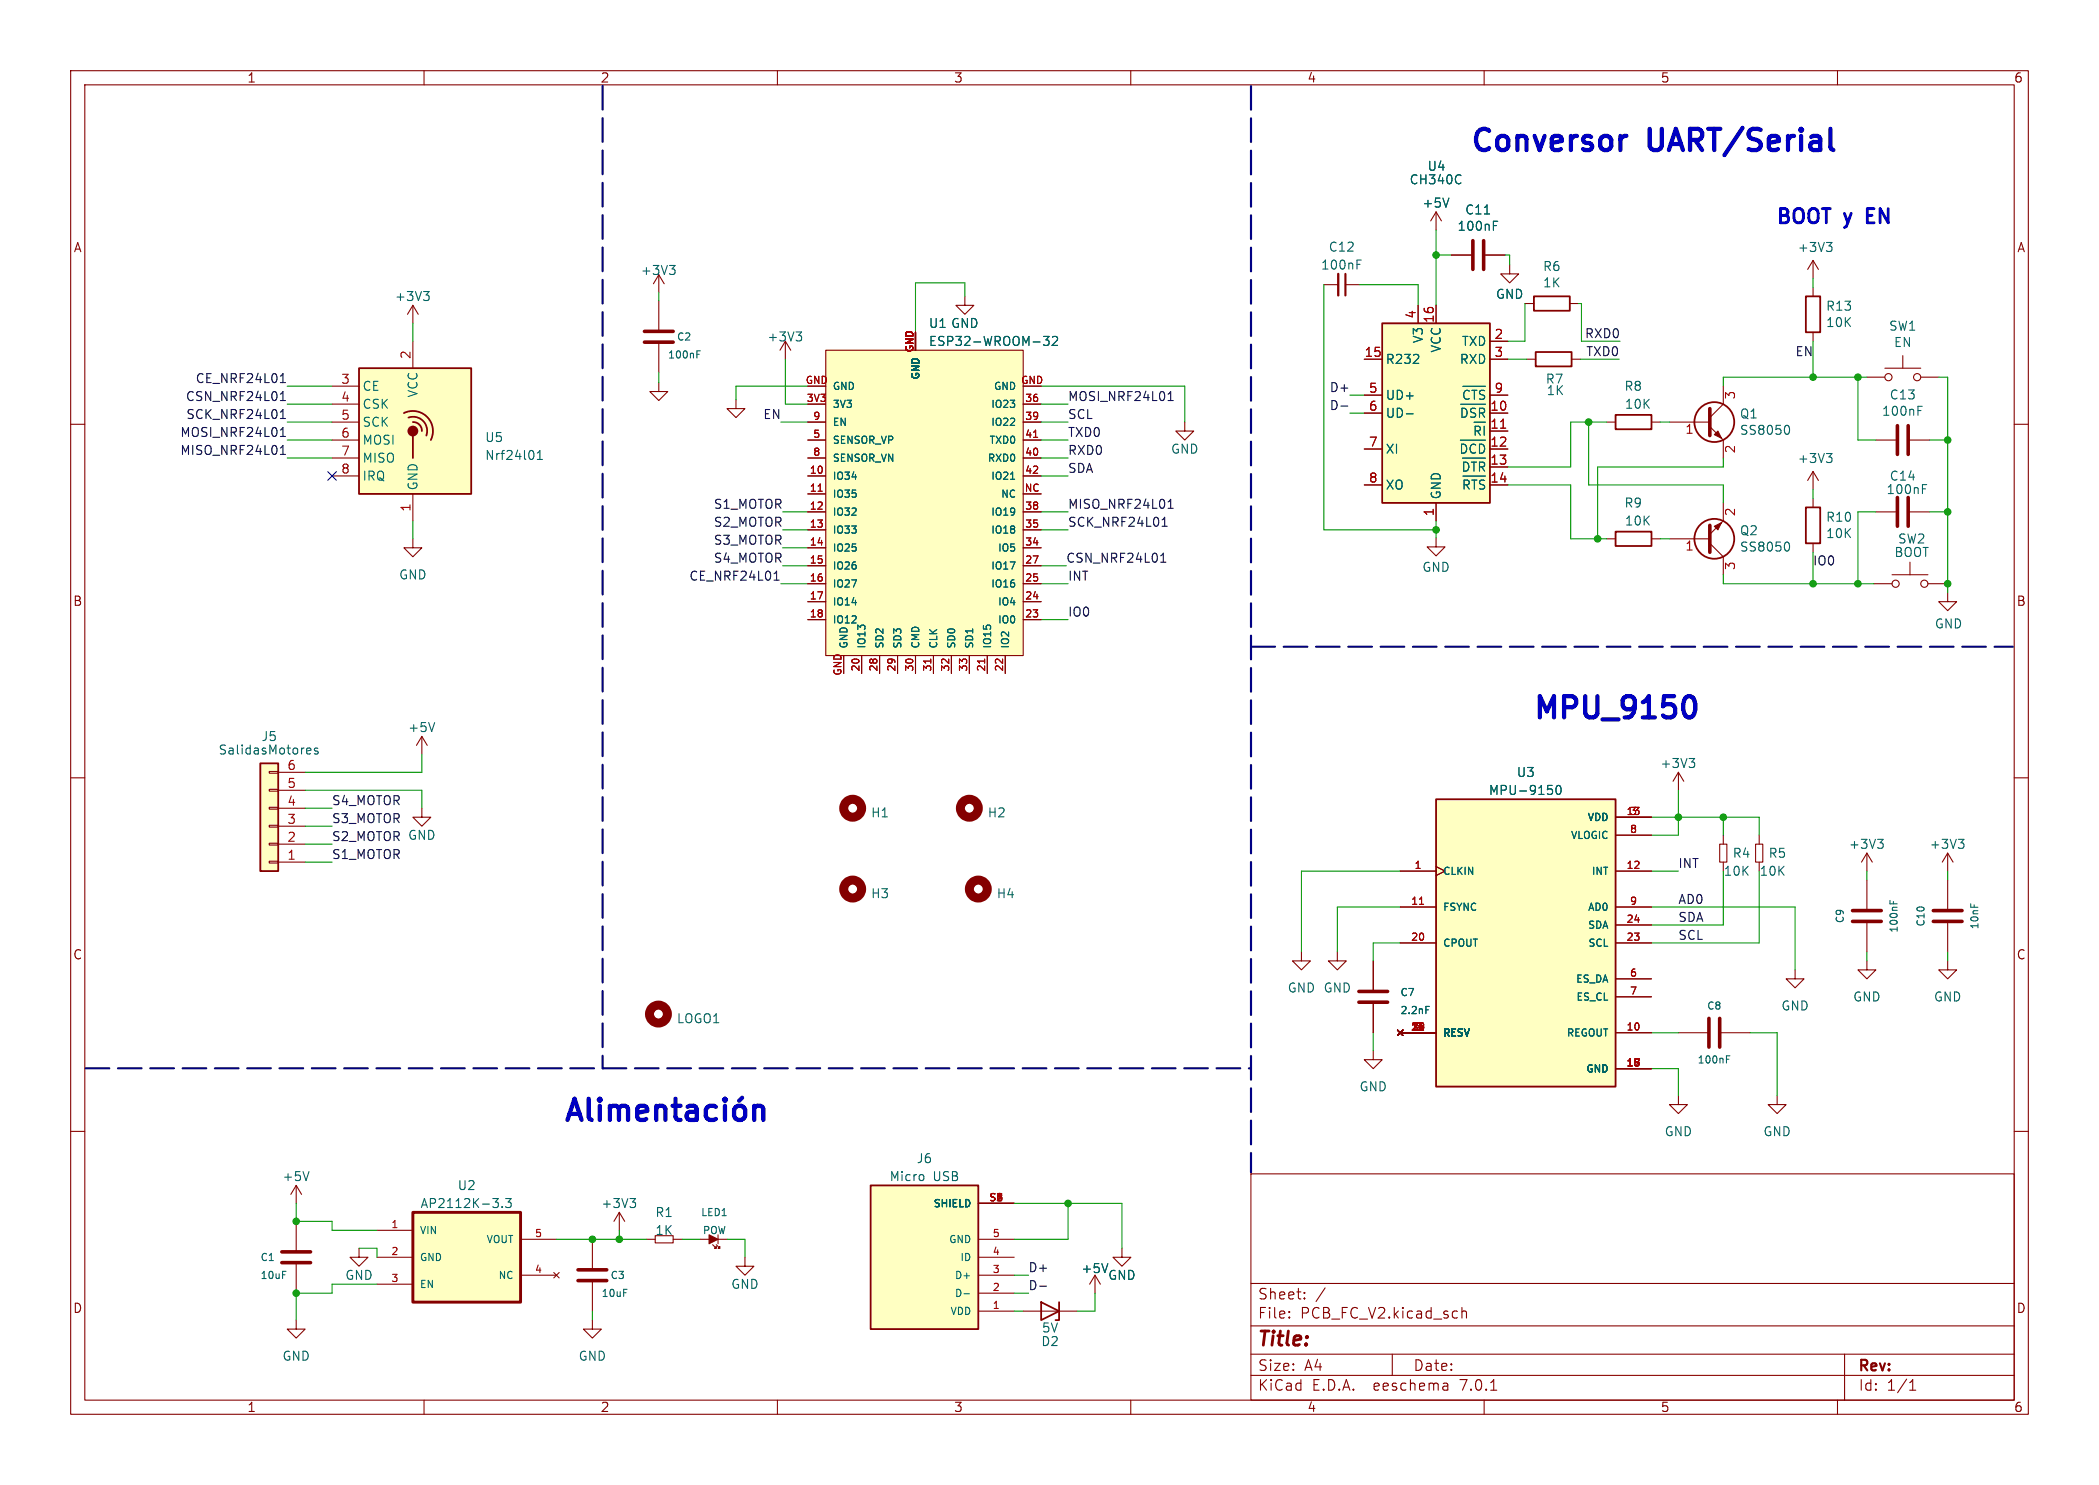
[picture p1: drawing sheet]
<svg xmlns="http://www.w3.org/2000/svg" width="297mm" height="210mm" viewBox="0 0 297 210" stroke-linecap="round" stroke-linejoin="round" font-family="sans-serif">
<g fill="none" stroke="#840000" stroke-width=".15">
<path d="M10 10h277v190h-277zM12 12h273v186h-273zM60 10v2M110 10v2M160 10v2M210 10v2M260 10v2M93.2 38.9l-.7 1.2M93.2 38.9v2.5M93.2 38.9l.8 1.2M203.2 30l-.8 1.2M203.2 30v2.5"/>
<path d="M203.2 30l.8 1.2M205.4 36.1h2.8M210.2 36.1h2.8M213.6 37.5v1.2h1.3l-1.3 1.3-1.3-1.3h1.3M256.5 36.8l-.7 1.3M256.5 36.8v2.6M256.5 36.8l.8 1.3M10 60h2M47 57.2h3.8M47 59.7h3.8M47 54.6h3.8M58.4 43.2v2.5"/>
<path d="M58.4 48.3v3.8M58.4 43.2l-.7 1.3M58.4 43.2l.8 1.3M93.2 54.1v1.3h1.3l-1.3 1.2-1.3-1.2h1.3M93.2 42.5v4.4M93.2 48.4v4.3M104.1 56.5v1.3h1.3l-1.3 1.3-1.2-1.3h1.2M111.1 48.3l-.7 1.2M111.1 48.3v2.5M111.1 48.3l.8 1.2M114.3 57.2h2.5M114.3 59.7h2.5"/>
<path d="M114.3 54.6h2.5M116.8 49.5h28v43.2h-28zM129.5 47v2.5M136.5 41.9v1.3h1.3l-1.3 1.3-1.2-1.3h1.2M144.8 57.2h2.5M144.8 59.7h2.5M144.8 54.6h2.5M167.6 59.7v1.3h1.3l-1.3 1.2-1.2-1.2h1.2M187.3 40.3h2.1M190.4 40.3h2M193 58.4h2.6M193 50.8h2.6"/>
<path d="M193 55.9h2.6M200.7 43.2v2.5M203.2 43.2v2.5M210.8 58.4h2.6M210.8 50.8h2.6M210.8 48.3h2.6M210.8 55.9h2.6M215.8 42.9h1.2M216 50.8h1.3M222.1 42.9h1.3M222.4 50.8h1.2M227.3 59.7h1.3"/>
<path d="M233.7 59.7h1.2M236.2 59.7h5.7M243.8 54.6v2.6l-1.9 1.9M256.5 40.6v1.3M256.5 47v1.3M264.2 53.3h2.5M266.7 52.1h5.1M269.2 50.3v1.8M271.8 53.3h2.5M285 60h2M31.1 74.3h.1M47 67.3h3.8"/>
<path d="M47 64.8h3.8M47 62.2h3.8M58.4 76.2v1.3h1.3l-1.3 1.2-1.3-1.2h1.3M58.4 69.9v3.8M114.3 67.3h2.5M114.3 69.9h2.5M114.3 72.4h2.5M114.3 74.9h2.5M114.3 77.5h2.5M114.3 64.8h2.5M114.3 62.2h2.5M144.8 67.3h2.5"/>
<path d="M144.8 69.9h2.5M144.8 72.4h2.5M144.8 74.9h2.5M144.8 77.5h2.5M144.8 64.8h2.5M144.8 62.2h2.5M193 63.5h2.6M193 68.6h2.6M203.2 76.1v1.2h1.3l-1.3 1.3-1.3-1.3h1.3M203.2 71.1v2.6M210.8 61h2.6M210.8 63.5h2.6"/>
<path d="M210.8 66h2.6M210.8 68.6h2.6M227.3 76.2h1.3M233.7 76.2h1.2M236.2 76.2h5.7M241.9 60.3l1.9 1.9v2.6M241.9 76.8l1.9 1.9v2.6M243.8 71.1v2.6l-1.9 1.9M256.5 66.7v2.5M256.5 70.5v1.3M256.5 76.8v1.3M256.5 66.7l-.7 1.2"/>
<path d="M256.5 66.7l.8 1.2M265.4 72.4h2.8M265.4 62.2h2.8M270.3 72.4h2.7M270.3 62.2h2.7M270.3 79.5v1.8M114.3 80h2.5M114.3 82.6h2.5M114.3 85.1h2.5M114.3 87.6h2.5M119.4 92.7v2.6M121.9 92.7v2.6"/>
<path d="M124.5 92.7v2.6M127 92.7v2.6M129.5 92.7v2.6M132.1 92.7v2.6M134.6 92.7v2.6M137.2 92.7v2.6M139.7 92.7v2.6M142.2 92.7v2.6M144.8 80h2.5M144.8 82.6h2.5M144.8 85.1h2.5M144.8 87.6h2.5"/>
<path d="M265.2 82.6h2.5M267.7 81.3h5.1M272.8 82.6h2.5M275.6 83.8v1.3h1.3l-1.3 1.3-1.3-1.3h1.3M10 110h2M38.1 109.1h1.3v.2h-1.3zM38.1 111.6h1.3v.3h-1.3zM38.1 114.2h1.3v.2h-1.3zM38.1 116.7h1.3v.3h-1.3zM38.1 119.3h1.3v.2h-1.3zM39.4 119.4h3.8M39.4 116.8h3.8"/>
<path d="M39.4 114.3h3.8M39.4 111.8h3.8M39.4 109.2h3.8M59.7 114.3v1.3h1.3l-1.3 1.2-1.3-1.2h1.3M59.7 104.1l-.8 1.3M59.7 104.1v2.6M59.7 104.1l.8 1.3M228.6 115.6h5.1M228.6 118.1h5.1M237.5 109.2l-.8 1.3M237.5 109.2v2.6M237.5 109.2l.8 1.3"/>
<path d="M243.3 119.4h1v2.5h-1zM243.8 118.1v1.3M248.4 119.4h1v2.5h-1zM248.9 118.1v1.3M285 110h2M38.1 121.8h1.3v.2h-1.3zM39.4 121.9h3.8M184.1 134.6v1.3h1.3l-1.3 1.3-1.2-1.3h1.2M189.2 134.6v1.3h1.3l-1.3 1.3-1.2-1.3h1.2M194.3 135.9v4.3M198.1 123.2h5.1M198.1 128.3h5.1"/>
<path d="M198.1 133.4h5.1M203.2 122.6l1.3 .6-1.3 .6M228.6 123.2h5.1M228.6 128.3h5.1M228.6 133.4h5.1M228.6 130.8h5.1M228.6 138.4h5.1M243.8 121.9v1.3M248.9 121.9v1.3M254 137.2v1.2h1.3l-1.3 1.3-1.3-1.3h1.3M264.2 135.9v1.3h1.2l-1.2 1.2-1.3-1.2h1.3M264.2 120.7v2.5"/>
<path d="M264.2 124.5v4.3M264.2 130.3v4.3M264.2 120.7l-.8 1.2M264.2 120.7l.7 1.2M275.6 135.9v1.3h1.3l-1.3 1.2-1.3-1.2h1.3M275.6 120.7l-.8 1.2M275.6 120.7v2.5M275.6 124.5v4.3M275.6 130.3v4.3M275.6 120.7l.8 1.2M10 160h2M194.3 148.6v1.3h1.3l-1.3 1.2-1.3-1.2h1.3"/>
<path d="M194.3 141.7v4.4M197.7 145.7l.8 .7M198.1 146.1h5.1M198.5 145.7l-.8 .7M228.6 146.1h5.1M228.6 151.1h5.1M228.6 141h5.1M237.5 154.9v1.3h1.3l-1.3 1.3-1.3-1.3h1.3M237.5 146.1h4.3M243.3 146.1h4.3M251.5 154.9v1.3h1.2l-1.2 1.3-1.3-1.3h1.3M285 160h2"/>
<path d="M41.9 167.6v2.6M41.9 172.7v4.3M41.9 178.6v4.3M41.9 167.6l-.8 1.3M41.9 167.6l.8 1.3M50.8 176.5v1.3h1.3l-1.3 1.3-1.3-1.3h1.3M53.3 174h5.1M53.3 177.8h5.1M73.7 175.3h5M78.4 180l.7 .7M79.1 180l-.7 .7M83.8 175.3v4.3"/>
<path d="M87.6 171.5l-.7 1.2M87.6 171.5v2.5M87.6 171.5l.8 1.2M91.4 175.3h1.3M92.7 174.8h2.5v1h-2.5zM95.2 175.3h1.3M99.1 175.3h1.2M100.8 176l.5 .5M101.3 176l.6 .5M101.6 174.6v1.3M101.6 175.3h1.3M105.4 177.8v1.3h-1.3l1.3 1.2 1.3-1.2h-1.3"/>
<path d="M138.4 175.3h5.1M138.4 177.8h5.1M138.4 170.2h5.1M158.7 176.5v1.3h1.3l-1.3 1.3-1.2-1.3h1.2M177 166h108v32h-108zM41.9 186.7v1.3h1.3l-1.3 1.2-1.3-1.2h1.3M53.3 181.6h5.1M60 198v2M73.7 180.3h5M83.8 186.7v1.3h1.3l-1.3 1.2-1.3-1.2h1.3M83.8 181.1v4.3M110 198v2"/>
<path d="M138.4 180.3h5.1M138.4 185.4h5.1M138.4 182.9h5.1M144.8 185.4h7.6M154.9 180.3l-.7 1.3M154.9 180.3v2.6M154.9 180.3l.8 1.3M160 198v2M177 194.5h108M177 191.5h108M177 187.5h108M177 181.5h108"/>
<path d="M182.4 186.3h.1l-.1 .1M182.4 185.5h.1l-.1 .1M184.6 183.6v.1M184.6 182.8v.1M197 191.5v3M204.6 195.6l.3 .2v.8M204.9 196.5l-.5 .1M204.9 196h-.5M206.9 184.9v1.5M206.9 185.5a.37 .37 0 0 1 .6 .1v.8M210 198v2M210.9 196.6h.9"/>
<path d="M260 198v2M261 191.5v6.5M270.2 196.6h.9M270.2 195.5l.4-.4v1.5"/>
<circle cx="267.2" cy="53.3" r=".51"/>
<circle cx="271.3" cy="53.3" r=".51"/>
<circle cx="268.2" cy="82.6" r=".51"/>
<circle cx="272.3" cy="82.6" r=".51"/>
</g>
<g fill="none" stroke="#006464" stroke-width=".15">
<path d="M94.7 37.5h.8l-.4 .5M95.3 38l.2 .3v.3l-.2 .2M192 36.8h.6M205 28l-.4 1.3M211.3 31.3h.6M258.4 34.3h.8l-.4 .5M259 34.8l.2 .2v.3l-.2 .3M59.9 41.2h.8l-.4 .5M60.5 41.7l.2 .3v.3l-.2 .2M98.6 50.1h.3M98.6 49.6h.5M112.6 46.9h.8l-.4 .5"/>
<path d="M113.2 47.4l.2 .3v.3l-.2 .2M147.6 47.6h.8l-.4 .5 .4 .1v.5l-.2 .1h-.5M148.9 47.7l.2-.1h.3l.2 .1v.2v.2l-.7 .7h.7M199 58.5h1M206.7 57.2h3.5M206.9 57.7v1.3M207 54.6h3.2M207.9 55.3h-.1a.45 .45 0 0 0-.6 .2M208.3 55.2h.7M208.6 55.2v1.3M209.3 57.7v1.3M210.1 55.3l-.5-.1-.3 .2"/>
<path d="M271.4 57.5h.6M75.5 63.9v.8M76 65h.8M76 64.1l.4-.4v1.3M143 67.8h.6M206.6 62.2h3.6M206.9 64.8h3.3M207 67.3h3.2M207.1 65.4v1.2M207.2 67.9v1.3M207.5 63.1l-.2-.2-.5-.1v1.3M208.6 65.4v1.2"/>
<path d="M208.6 67.9v1.3M208.7 60.3v1.2M209.3 62.8v1.3M209.3 65.4v1.2M210 60.3v1.2M252.9 76.7a.79 .79 0 0 1 0 1.2M252.9 60.2a.79 .79 0 0 1 0 1.2M258.4 64.1h.8l-.4 .5M259 64.6l.2 .3v.3l-.2 .2M272 68.5h.6M43.6 105.8h.3l.1 .3-.6 .1M43.9 106.6h-.3"/>
<path d="M45 105.8h-.3l-.2 .2v.1l.5 .2v.3h-.5M61.5 102.2l-.4 1.3M219 111.1h.6M219.6 111.6l.1 .2v.3l-.1 .2M220.3 111.2l.2-.1a.69 .69 0 0 1 .3 1.1l-.2 .1a.69 .69 0 0 1-.3-1.1zM239 107.3h.8l-.4 .5M239.5 107.8l.3 .2v.3l-.3 .2M265.7 118.7h.8l-.5 .5M266.2 119.2l.3 .2v.3l-.3 .3M277.1 118.7h.8l-.4 .5M277.6 119.2l.3 .2v.3l-.3 .3M267.4 127.3v.5"/>
<path d="M267.9 127.5v.3M201.8 142.3h.4M244.3 149.8h.3M244.3 149.3h.5M43.7 165.7l-.4 1.3M71.1 170.6v.2M71.5 169.5h.8l-.4 .5 .4 .1v.5l-.2 .2h-.4l-.2-.2M89.1 169.5h.8l-.4 .5M89.7 170l.2 .2v.3l-.2 .3M130.7 166.2v.6M156.8 178.7l-.5 1.3M136.4 183h.8"/>
</g>
<g fill="#ffffc2" stroke="#ffffc2" stroke-width=".14">
<path d="M116.8 49.5h28v43.2h-28z"/>
<path d="M58.4 171.5h15.3v12.7h-15.3z"/>
<path d="M195.6 45.7h15.2v25.4h-15.2z"/>
<path d="M123.2 167.6h15.2v20.4h-15.2z"/>
<path d="M50.8 52.1h15.9v17.8h-15.9z"/>
<path d="M36.8 108h2.6v15.2h-2.6z"/>
<path d="M203.2 113h25.4v40.7h-25.4z"/>
</g>
<path d="M115.8 69.5h.5M146.2 61.9h.6M212.3 60.6h.8M131.7 93.2v.6M139.3 93.2v.6M200.9 127.9h.5" fill="none" stroke="#a90000" stroke-width=".15"/>
<g fill="none" stroke="#840000" stroke-width=".25">
<path d="M50.8 52.1h15.9v17.8h-15.9zM57.1 58.4a2.84 2.84 0 0 1 3.3 .6 2.84 2.84 0 0 1 .6 3.2M57.8 59.1a1.99 1.99 0 0 1 2.1 .4 1.99 1.99 0 0 1 .4 2.1M58.4 59.7a1.23 1.23 0 0 1 1.3 1.3M195.6 45.7h15.2v25.4h-15.2zM217 41.9h5.1v2h-5.1zM217.3 49.8h5.1v2h-5.1zM228.6 58.7h5.1v2h-5.1zM255.5 41.9h2.1v5.1h-2.1zM58.4 61.6v3.2M228.6 75.2h5.1v2h-5.1zM255.5 71.8h2.1v5h-2.1z"/>
<path d="M36.8 108h2.6v15.2h-2.6zM203.2 113h25.4v40.7h-25.4zM123.2 167.6h15.2v20.4h-15.2zM147.3 184.2l2.6 1.2-2.6 1.3zM149.9 184.2v2.5h-.5"/>
<circle cx="242.6" cy="59.7" r="2.82"/>
<circle cx="242.6" cy="76.2" r="2.82"/>
</g>
<path d="M189.4 38.7v3.1" fill="none" stroke="#840000" stroke-width=".33"/>
<path d="M190.4 38.7v3.1" fill="none" stroke="#840000" stroke-width=".3"/>
<g fill="#840000" stroke="#840000" stroke-width=".15">
<path d="M100.3 174.6l1.3 .7-1.3 .6z"/>
<path d="M101.6 176.5l.3-.2v.2z"/>
<path d="M101.1 176.5l.2-.2v.2z"/>
<path d="M242.6 74.4l1-.5-.5 1z"/>
<path d="M242.6 61.5l.5-.5 .5 1z"/>
</g>
<path d="M58.4 171.5h15.3v12.7h-15.3z" fill="none" stroke="#840000" stroke-width=".41"/>
<g fill="none" stroke="#840000" stroke-width=".51">
<path d="M208.4 34v4.1M209.9 34v4.1M91.2 46.9h4M91.2 48.4h4M241.9 57.8v3.8M241.9 74.3v3.8M268.5 60.2v4.1M268.5 70.4v4M270 60.2v4.1M270 70.4v4M262.1 130.3h4.1M262.1 128.8h4.1"/>
<path d="M273.6 130.3h4M273.6 128.8h4M192.3 140.2h4M192.3 141.7h4M241.8 144v4.1M243.3 144v4.1M39.9 177h4M39.9 178.6h4M81.8 179.6h4.1M81.8 181.1h4.1"/>
</g>
<circle cx="58.4" cy="61" r=".63" fill="#840000" stroke="#840000" stroke-width=".25"/>
<g fill="none" stroke="#840000" stroke-width="1.3">
<circle cx="120.6" cy="114.3" r="1.27"/>
<circle cx="137.2" cy="114.3" r="1.27"/>
<circle cx="120.6" cy="125.7" r="1.27"/>
<circle cx="138.4" cy="125.7" r="1.27"/>
<circle cx="93.2" cy="143.4" r="1.27"/>
</g>
<g fill="none" stroke="#0f0f0f" stroke-width=".15">
<path d="M39.7 55.7l.3-.3v1.2M39.7 58.3l.3-.4v1.3M39.7 56.6h.7M39.7 59.2h.7M39.7 54.1h.7M39.8 53.1l.2-.3v1.3M165.3 56.6h.7M165.4 55.7l.2-.3v1.2M189.7 57.4h1M39.7 61.7h.7M39.7 60.8l.3-.3v1.2M39.7 63.4l.3-.4v1.3"/>
<path d="M39.7 64.3h.7M164.2 79.5h.8M164.4 78.5l.2-.3v1.3M164.4 74.4h.8M164.6 73.5l.2-.3v1.2M165.3 71.9h.7M165.4 70.9l.2-.3v1.3M109.5 82h.7M109.6 81.1l.3-.3v1.2M147.1 181.9h1"/>
</g>
<g fill="none" stroke="#0000c2" stroke-width=".6">
<path d="M259 18.2v2.6l.1 .3 .3 .1M239.2 98.5a1.1 1.1 0 0 1 .7 1.1 1.59 1.59 0 0 1-.7 1.9M80.3 158.4l1-3 1 3M80.6 157.5h1.4M83.3 155.4v2.6l.1 .2 .3 .2M84.9 155.4v.3M84.9 156.4v2M84.9 155.4l-.2 .1 .2 .2M84.9 155.4l.1 .1-.1 .2M86.3 156.4v2M86.3 156.7a.75 .75 0 0 1 1.3 .1M87.6 156.8l.1-.3 .3-.1h.4l.3 .1 .2 .3v1.6"/>
<path d="M87.6 156.8v1.6M90.2 157.4l1.4-.3-.2-.6-.2-.1h-.6l-.3 .1-.1 .3v1.2l.1 .2 .3 .2h.6l.2-.2M92.9 156.7a.74 .74 0 0 1 1.3 .1v1.6M92.9 156.4v2M95.2 156.4h1.1M95.6 155.4v2.6l.1 .2 .6 .2M97.3 156.5l.3-.1h.6l.2 .1 .2 .3v1.6M98.6 157.1l-.3 .1h-.7a.59 .59 0 0 0-.5 .6 .59 .59 0 0 0 .5 .6h.7l.3-.2M101.3 156.5l-.3-.1h-.6l-.4 .3-.1 .3v.8l.3 .4 .2 .2h.6l.3-.2M102.6 155.4v.3M102.6 156.4v2M102.6 155.4l-.2 .1 .2 .2"/>
<path d="M102.6 155.4l.1 .1-.1 .2M104.2 156.5a.81 .81 0 0 1 1.2 .5v.8a.81 .81 0 0 1-.7 .6 .81 .81 0 0 1-.8-.6v-.8zM105 155.2l-.4 .5M106.7 156.7a.74 .74 0 0 1 1.3 .1v1.6M106.7 156.4v2"/>
</g>
<path d="M85.3 12.1v139M177 12.2v153.6M177.1 91.5h107.7M12.1 151.1h164.9" fill="none" stroke="#000084" stroke-width=".3" stroke-dasharray="3.4 1.2"/>
<g fill="none" stroke="#009600" stroke-width=".15">
<path d="M203.2 32.5v10.7M203.2 36.1h2.2M213 36.1h.6v1.4M256.5 39.4v1.2M40.6 59.7h6.4M40.6 54.6h6.4M40.6 57.2h6.4M58.4 45.7v2.6M93.2 41.4v1.1M93.2 52.7v1.4M110.5 59.7h3.8M111.1 50.8v6.4h3.2"/>
<path d="M114.3 54.6h-10.2v1.9M136.5 41.9v-1.9h-7v7M147.3 59.7h3.8M147.3 54.6h20.3v5.1M147.3 57.2h3.8M187.3 40.3v34.6h15.9M191 58.4h2M191 55.9h2M192.4 40.3h8.3v2.9M213.4 50.8h2.6M215.8 42.9v5.4h-2.4M223.4 42.9h.4v5.4h5.4"/>
<path d="M223.6 50.8h5.5M224.8 59.7v8.9h19v2.5M227.3 59.7h-5.1v6.3h-8.8M234.9 59.7h1.3M256.5 48.3v5M262.9 53.3v8.9h2.5M264.2 53.3h-20.4v1.3M274.3 53.3h1.3v30.5M40.6 62.2h6.4M40.6 64.8h6.4M58.4 73.7v2.5M110.7 72.4h3.6"/>
<path d="M110.7 74.9h3.6M110.7 77.5h3.6M147.3 72.4h3.8M147.3 74.9h3.8M147.3 62.2h3.8M147.3 64.8h3.8M147.3 67.3h3.8M203.2 73.7v2.4M213.4 68.6h8.8v7.6h5.1M234.9 76.2h1.3M243.8 64.8v1.2h-17.7v10.2M256.5 69.2v1.3"/>
<path d="M256.5 78.1v4.5M265.4 72.4h-2.5v10.2M273 72.4h2.6M273 62.2h2.6M110.5 82.6h3.8M110.7 80h3.6M147.3 82.6h3.8M147.3 80h3.6M147.3 87.6h3.8M243.8 81.3v1.3h21.4M275.3 82.6h.3M43.2 111.8h16.5v2.5"/>
<path d="M43.2 119.4h3.8M43.2 116.8h3.8M43.2 114.3h3.8M59.7 106.7v2.5h-16.5M233.7 115.6h15.2v2.5M237.5 111.8v6.3h-3.8M243.8 115.6v2.5M43.2 121.9h3.8M198.1 133.4h-3.8v2.5M198.1 123.2h-14v11.4M198.1 128.3h-8.9v6.3M233.7 123.2h3.8"/>
<path d="M233.7 128.3h20.3v8.9M243.8 123.2v7.6h-10.1M248.9 123.2v10.2h-15.2M264.2 123.2v1.3M264.2 134.6v1.3M275.6 123.2v1.3M275.6 134.6v1.3M194.3 146.1v2.5M233.7 151.1h3.8v3.8M233.7 146.1h3.8M247.6 146.1h3.9v8.8M41.9 170.2v2.5h5.1v1.3h6.3"/>
<path d="M50.8 176.5h2.5v1.3M78.7 175.3h12.7M87.6 174v1.3M96.5 175.3h2.6M102.9 175.3h2.5v2.5M143.5 170.2h15.2v6.3M151.1 170.2v5.1h-7.6M53.3 181.6h-6.3v1.3h-5.1v3.8M83.8 185.4v1.3M143.5 182.9h2M143.5 180.3h2M143.5 185.4h1.3"/>
<path d="M154.9 182.9v2.5h-2.5"/>
</g>
<path d="M46.4 66.7l1.2 1.2M47.6 66.7l-1.2 1.2" fill="none" stroke="#000084" stroke-width=".15"/>
<g fill="#009600" stroke="#009600" stroke-width=".15">
<circle cx="262.9" cy="53.3" r=".46"/>
<circle cx="275.6" cy="82.6" r=".46"/>
<circle cx="275.6" cy="72.4" r=".46"/>
<circle cx="275.6" cy="62.2" r=".46"/>
<circle cx="256.5" cy="53.3" r=".46"/>
<circle cx="243.8" cy="115.6" r=".46"/>
<circle cx="256.5" cy="82.6" r=".46"/>
<circle cx="203.2" cy="36.1" r=".46"/>
<circle cx="262.9" cy="82.6" r=".46"/>
<circle cx="224.8" cy="59.7" r=".46"/>
<circle cx="226.1" cy="76.2" r=".46"/>
<circle cx="203.2" cy="74.9" r=".46"/>
<circle cx="237.5" cy="115.6" r=".46"/>
<circle cx="151.1" cy="170.2" r=".46"/>
<circle cx="41.9" cy="182.9" r=".46"/>
<circle cx="83.8" cy="175.3" r=".46"/>
<circle cx="41.9" cy="172.7" r=".46"/>
<circle cx="87.6" cy="175.3" r=".46"/>
</g>
<g font-size="4.2" fill="#0000c2">
<text x="208.3" y="21.6">Conversor</text>
<text x="233.6" y="21.6">UART/Serial</text>
<text x="217.2" y="101.8">MPU_9150</text>
</g>
<g font-size="2.8" fill="#0000c2">
<text x="251.5" y="31.8">BOOT y</text>
<text x="264.9" y="31.8">EN</text>
</g>
<text font-size="2.8" fill="#840000" x="178" y="190.8">Title:</text>
<g font-size="2.1" fill="#840000">
<text x="178" y="183.9">Sheet:</text>
<text x="186.2" y="183.9">/</text>
<text x="178" y="186.6">File:</text>
<text x="184" y="186.6">PCB_FC_V2.kicad_sch</text>
<text x="178" y="196.8">KiCad</text>
<text x="178" y="194">Size:</text>
<text x="184.6" y="194">A4</text>
<text x="185.7" y="196.8">E.D.A.</text>
<text x="194.4" y="196.8">eeschema</text>
<text x="200" y="194">Date:</text>
<text x="206.7" y="196.8">7.0.1</text>
<text x="263" y="194.2">Rev:</text>
<text x="263" y="196.8">Id:</text>
<text x="267" y="196.8">1/1</text>
</g>
<g font-size="1.8" fill="#840000">
<text x="35" y="11.8">1</text>
<text x="85" y="11.8">2</text>
<text x="135" y="11.8">3</text>
<text x="185" y="11.8">4</text>
<text x="235" y="11.8">5</text>
<text x="285" y="11.8">6</text>
<text x="10.4" y="35.8">A</text>
<text x="285.4" y="35.8">A</text>
<text x="10.3" y="85.8">B</text>
<text x="285.3" y="85.8">B</text>
<text x="10.3" y="135.8">C</text>
<text x="285.3" y="135.8">C</text>
<text x="10.3" y="185.8">D</text>
<text x="285.3" y="185.8">D</text>
<text x="35" y="199.8">1</text>
<text x="85" y="199.8">2</text>
<text x="135" y="199.8">3</text>
<text x="185" y="199.8">4</text>
<text x="235" y="199.8">5</text>
<text x="285" y="199.8">6</text>
</g>
<g font-size="1.8" fill="#006464">
<text x="199.4" y="26.2">CH340C</text>
<text x="201.2" y="29.5">+5V</text>
<text x="201.9" y="24.3">U4</text>
<text x="188" y="35.8">C12</text>
<text x="206.2" y="32.8">100nF</text>
<text x="207.3" y="30.5">C11</text>
<text x="254.3" y="35.8">+3V3</text>
<text x="90.6" y="39.1">+3V3</text>
<text x="186.9" y="38.3">100nF</text>
<text x="218.3" y="38.5">R6</text>
<text x="218.3" y="40.8">1K</text>
<text x="55.8" y="42.7">+3V3</text>
<text x="131.4" y="46.5">U1 GND</text>
<text x="211.6" y="42.4">GND</text>
<text x="258.3" y="44.1">R13</text>
<text x="258.3" y="46.4">10K</text>
<text x="267.2" y="46.9">SW1</text>
<text x="108.5" y="48.5">+3V3</text>
<text x="131.4" y="49.1">ESP32-WROOM-32</text>
<text x="196.1" y="51.6">R232</text>
<text x="201.5" y="48.7" transform="rotate(-90 201.5 48.7)">V3</text>
<text x="204" y="50" transform="rotate(-90 204 50)">VCC</text>
<text x="206.4" y="51.6">RXD</text>
<text x="206.7" y="49.1">TXD</text>
<text x="267.9" y="49.2">EN</text>
<text x="51.3" y="55.4">CE</text>
<text x="51.3" y="58">CSK</text>
<text x="59.2" y="56.3" transform="rotate(-90 59.2 56.3)">VCC</text>
<text x="196.1" y="56.7">UD+</text>
<text x="196.1" y="59.2">UD-</text>
<text x="206.4" y="59.9">~{DSR}</text>
<text x="206.7" y="57.3">~{CTS}</text>
<text x="218.7" y="54.4">R7</text>
<text x="218.8" y="56">1K</text>
<text x="229.8" y="55.4">R8</text>
<text x="229.9" y="58">10K</text>
<text x="246.1" y="59.3">Q1</text>
<text x="266.2" y="59">100nF</text>
<text x="267.3" y="56.7">C13</text>
<text x="51.3" y="60.5">SCK</text>
<text x="51.3" y="63.1">MOSI</text>
<text x="51.3" y="65.6">MISO</text>
<text x="68.6" y="62.7">U5</text>
<text x="68.6" y="65.2">Nrf24l01</text>
<text x="165.6" y="64.3">GND</text>
<text x="196.1" y="64.3">XI</text>
<text x="206.4" y="64.9">~{DCD}</text>
<text x="208.3" y="62.4">~{RI}</text>
<text x="246.1" y="61.7">SS8050</text>
<text x="254.3" y="65.6">+3V3</text>
<text x="51.3" y="68.1">IRQ</text>
<text x="59.2" y="69.3" transform="rotate(-90 59.2 69.3)">GND</text>
<text x="196.1" y="69.4">XO</text>
<text x="204" y="70.6" transform="rotate(-90 204 70.6)">GND</text>
<text x="206.7" y="67.5">~{DTR}</text>
<text x="206.7" y="70">~{RTS}</text>
<text x="229.8" y="71.9">R9</text>
<text x="266.9" y="70">100nF</text>
<text x="267.3" y="68.1">C14</text>
<text x="229.9" y="74.5">10K</text>
<text x="246.1" y="75.9">Q2</text>
<text x="258.3" y="74">R10</text>
<text x="258.3" y="76.3">10K</text>
<text x="268.5" y="77">SW2</text>
<text x="56.4" y="82.1">GND</text>
<text x="201.2" y="81">GND</text>
<text x="246.1" y="78.2">SS8050</text>
<text x="268" y="78.9">BOOT</text>
<text x="273.7" y="89">GND</text>
<text x="30.9" y="106.9">SalidasMotores</text>
<text x="36.9" y="105">J5</text>
<text x="57.7" y="103.7">+5V</text>
<text x="210.6" y="112.6">MPU-9150</text>
<text x="214.6" y="110">U3</text>
<text x="234.9" y="108.8">+3V3</text>
<text x="123.2" y="115.8">H1</text>
<text x="139.7" y="115.8">H2</text>
<text x="243.8" y="124">10K</text>
<text x="245.1" y="121.5">R4</text>
<text x="248.9" y="124">10K</text>
<text x="250.2" y="121.5">R5</text>
<text x="261.6" y="120.2">+3V3</text>
<text x="273" y="120.2">+3V3</text>
<text x="123.2" y="127.2">H3</text>
<text x="141" y="127.2">H4</text>
<text x="182.2" y="140.5">GND GND</text>
<text x="252" y="143.1">GND</text>
<text x="262.2" y="141.8">GND</text>
<text x="273.6" y="141.8">GND</text>
<text x="95.7" y="144.9">LOGO1</text>
<text x="192.3" y="154.5">GND</text>
<text x="235.5" y="160.8">GND</text>
<text x="249.5" y="160.8">GND</text>
<text x="39.9" y="167.2">+5V</text>
<text x="125.8" y="167.2">Micro</text>
<text x="129.7" y="164.7">J6</text>
<text x="132" y="167.2">USB</text>
<text x="59.4" y="171">AP2112K-3.3</text>
<text x="64.7" y="168.5">U2</text>
<text x="85" y="171">+3V3</text>
<text x="92.7" y="172.3">R1</text>
<text x="92.7" y="174.8">1K</text>
<text x="48.8" y="181.2">GND</text>
<text x="103.4" y="182.4">GND</text>
<text x="152.9" y="180.2">+5V</text>
<text x="156.8" y="181.2">GND</text>
<text x="147.3" y="190.5">D2</text>
<text x="147.4" y="188.6">5V</text>
<text x="39.9" y="192.6">GND</text>
<text x="81.8" y="192.6">GND</text>
</g>
<g font-size="1.8" fill="#a90000">
<text x="200.4" y="45.1" transform="rotate(-90 200.4 45.1)">4</text>
<text x="202.9" y="45.7" transform="rotate(-90 202.9 45.7)">16</text>
<text x="58.2" y="50.8" transform="rotate(-90 58.2 50.8)">2</text>
<text x="193" y="50.5">15</text>
<text x="211.4" y="48">2</text>
<text x="211.4" y="50.5">3</text>
<text x="48.2" y="54.4">3</text>
<text x="48.2" y="56.9">4</text>
<text x="48.2" y="59.4">5</text>
<text x="193.6" y="55.6">5</text>
<text x="193.6" y="58.2">6</text>
<text x="210.8" y="58.2">10</text>
<text x="211.4" y="55.6">9</text>
<text x="245.7" y="56.5" transform="rotate(-90 245.7 56.5)">3</text>
<text x="48.2" y="62">6</text>
<text x="48.2" y="64.5">7</text>
<text x="193.6" y="63.2">7</text>
<text x="210.8" y="60.7">11</text>
<text x="210.8" y="63.2">12</text>
<text x="210.8" y="65.8">13</text>
<text x="238.4" y="61.6">1</text>
<text x="245.7" y="64.2" transform="rotate(-90 245.7 64.2)">2</text>
<text x="48.2" y="67.1">8</text>
<text x="193.6" y="68.3">8</text>
<text x="210.8" y="68.3">14</text>
<text x="58.2" y="72.4" transform="rotate(-90 58.2 72.4)">1</text>
<text x="202.9" y="73.1" transform="rotate(-90 202.9 73.1)">1</text>
<text x="245.7" y="73.1" transform="rotate(-90 245.7 73.1)">2</text>
<text x="238.4" y="78.1">1</text>
<text x="245.7" y="80.7" transform="rotate(-90 245.7 80.7)">3</text>
<text x="40.6" y="111.5">5</text>
<text x="40.6" y="109">6</text>
<text x="40.6" y="119.1">2</text>
<text x="40.6" y="116.6">3</text>
<text x="40.6" y="114">4</text>
<text x="40.6" y="121.7">1</text>
</g>
<g font-size="1.8" fill="#0f0f0f">
<text x="224.1" y="47.9">RXD0</text>
<text x="224.3" y="50.5">TXD0</text>
<text x="253.9" y="50.5">EN</text>
<text x="26.2" y="56.8">CSN_NRF24L01</text>
<text x="26.2" y="59.3">SCK_NRF24L01</text>
<text x="27.6" y="54.3">CE_NRF24L01</text>
<text x="107.9" y="59.3">EN</text>
<text x="151.1" y="56.8">MOSI_NRF24L01</text>
<text x="151.1" y="59.3">SCL</text>
<text x="188" y="55.5">D+</text>
<text x="188" y="58.1">D-</text>
<text x="25.4" y="61.9">MOSI_NRF24L01</text>
<text x="25.4" y="64.4">MISO_NRF24L01</text>
<text x="151.1" y="64.4">RXD0</text>
<text x="151.1" y="61.9">TXD0</text>
<text x="151.1" y="67">SDA</text>
<text x="100.9" y="72">S1_MOTOR</text>
<text x="100.9" y="74.6">S2_MOTOR</text>
<text x="100.9" y="77.1">S3_MOTOR</text>
<text x="151.1" y="72">MISO_NRF24L01</text>
<text x="151.1" y="74.6">SCK_NRF24L01</text>
<text x="97.4" y="82.2">CE_NRF24L01</text>
<text x="100.9" y="79.7">S4_MOTOR</text>
<text x="150.9" y="79.7">CSN_NRF24L01</text>
<text x="151.1" y="82.2">INT</text>
<text x="256.5" y="80">IO0</text>
<text x="151.1" y="87.3">IO0</text>
<text x="47" y="114">S4_MOTOR</text>
<text x="47" y="119">S2_MOTOR GND</text>
<text x="47" y="116.5">S3_MOTOR</text>
<text x="47" y="121.6">S1_MOTOR</text>
<text x="237.5" y="122.8">INT</text>
<text x="237.5" y="127.9">AD0</text>
<text x="237.5" y="130.5">SDA</text>
<text x="237.5" y="133">SCL</text>
<text x="145.5" y="180">D+</text>
<text x="145.5" y="182.5">D-</text>
</g>
<g font-size="1.4" fill="#006464">
<text x="94.5" y="50.9">100nF</text>
<text x="95.7" y="48.3">C2</text>
<text x="130.2" y="53.8" transform="rotate(-90 130.2 53.8)">GND</text>
<text x="117.9" y="57.8">3V3</text>
<text x="117.9" y="55.3">GND</text>
<text x="140.1" y="57.8">IO23</text>
<text x="140.5" y="55.3">GND</text>
<text x="117.9" y="62.9">SENSOR_VP</text>
<text x="117.9" y="65.5">SENSOR_VN</text>
<text x="117.9" y="60.4">EN</text>
<text x="139.6" y="65.5">RXD0</text>
<text x="139.9" y="62.9">TXD0</text>
<text x="140.1" y="60.4">IO22</text>
<text x="117.9" y="68">IO34</text>
<text x="117.9" y="70.5">IO35</text>
<text x="140.1" y="68">IO21</text>
<text x="141.5" y="70.5">NC</text>
<text x="117.9" y="73.1">IO32</text>
<text x="117.9" y="75.6">IO33</text>
<text x="140.1" y="75.6">IO18</text>
<text x="140.1" y="73.1">IO19</text>
<text x="117.9" y="78.2">IO25</text>
<text x="117.9" y="80.7">IO26</text>
<text x="117.9" y="83.2">IO27</text>
<text x="140.1" y="83.2">IO16</text>
<text x="140.1" y="80.7">IO17</text>
<text x="141.1" y="78.2">IO5</text>
<text x="117.9" y="85.8">IO14</text>
<text x="117.9" y="88.3">IO12</text>
<text x="141.1" y="88.3">IO0</text>
<text x="141.1" y="85.8">IO4</text>
<text x="120.1" y="91.7" transform="rotate(-90 120.1 91.7)">GND</text>
<text x="122.6" y="91.7" transform="rotate(-90 122.6 91.7)">IO13</text>
<text x="125.2" y="91.7" transform="rotate(-90 125.2 91.7)">SD2</text>
<text x="127.7" y="91.7" transform="rotate(-90 127.7 91.7)">SD3</text>
<text x="130.2" y="91.7" transform="rotate(-90 130.2 91.7)">CMD</text>
<text x="132.8" y="91.7" transform="rotate(-90 132.8 91.7)">CLK</text>
<text x="135.3" y="91.7" transform="rotate(-90 135.3 91.7)">SD0</text>
<text x="137.9" y="91.7" transform="rotate(-90 137.9 91.7)">SD1</text>
<text x="140.4" y="91.7" transform="rotate(-90 140.4 91.7)">IO15</text>
<text x="142.9" y="91.7" transform="rotate(-90 142.9 91.7)">IO2</text>
<text x="222.1" y="118.8">VLOGIC</text>
<text x="224.5" y="116.3">VDD</text>
<text x="204.2" y="123.9">CLKIN</text>
<text x="225.1" y="123.9">INT</text>
<text x="204.2" y="129">FSYNC</text>
<text x="224.6" y="131.5">SDA</text>
<text x="224.6" y="129">AD0</text>
<text x="261" y="130.6" transform="rotate(-90 261 130.6)">C9</text>
<text x="268.7" y="132" transform="rotate(-90 268.7 132)">100nF</text>
<text x="272.5" y="131.1" transform="rotate(-90 272.5 131.1)">C10</text>
<text x="280.1" y="131.5" transform="rotate(-90 280.1 131.5)">10nF</text>
<text x="204.2" y="134">CPOUT</text>
<text x="224.6" y="134">SCL</text>
<text x="198.1" y="141">C7</text>
<text x="198.1" y="143.6">2.2nF</text>
<text x="222.9" y="139.1">ES_DA</text>
<text x="222.9" y="141.7">ES_CL</text>
<text x="241.5" y="142.9">C8</text>
<text x="204.2" y="146.7">RESV</text>
<text x="221.6" y="146.7">REGOUT</text>
<text x="224.3" y="151.8">GND</text>
<text x="240.1" y="150.6">100nF</text>
<text x="99.1" y="172.1">LED1</text>
<text x="132" y="170.9">SHIELD</text>
<text x="36.8" y="178.5">C1</text>
<text x="59.4" y="174.7">VIN</text>
<text x="59.4" y="178.5">GND</text>
<text x="68.7" y="176">VOUT</text>
<text x="99.4" y="174.7">POW</text>
<text x="134.1" y="176">GND</text>
<text x="135.7" y="178.5">ID</text>
<text x="36.8" y="181">10uF</text>
<text x="59.4" y="182.3">EN</text>
<text x="70.4" y="181">NC</text>
<text x="85.1" y="183.6">10uF</text>
<text x="86.3" y="181">C3</text>
<text x="135" y="183.6">D-</text>
<text x="135" y="181">D+</text>
<text x="134.3" y="186.1">VDD</text>
</g>
<g font-size="1.4" fill="#a90000">
<text x="129.3" y="49.9" transform="rotate(-90 129.3 49.9)">GND</text>
<text x="113.9" y="54.4">GND</text>
<text x="114.1" y="56.9">3V3</text>
<text x="115" y="59.4">9</text>
<text x="144.4" y="54.4">GND</text>
<text x="145" y="56.9">36</text>
<text x="145" y="59.4">39</text>
<text x="115" y="62">5</text>
<text x="115" y="64.5">8</text>
<text x="145" y="64.5">40</text>
<text x="145" y="62">41</text>
<text x="114.5" y="67.1">10</text>
<text x="114.5" y="69.6">11</text>
<text x="144.9" y="69.6">NC</text>
<text x="145" y="67.1">42</text>
<text x="114.5" y="72.1">12</text>
<text x="114.5" y="74.7">13</text>
<text x="114.5" y="77.2">14</text>
<text x="145" y="77.2">34</text>
<text x="145" y="74.7">35</text>
<text x="145" y="72.1">38</text>
<text x="114.5" y="79.8">15</text>
<text x="114.5" y="82.3">16</text>
<text x="145" y="82.3">25</text>
<text x="145" y="79.8">27</text>
<text x="114.5" y="84.8">17</text>
<text x="114.5" y="87.4">18</text>
<text x="145" y="87.4">23</text>
<text x="145" y="84.8">24</text>
<text x="119.1" y="95.6" transform="rotate(-90 119.1 95.6)">GND</text>
<text x="121.7" y="95" transform="rotate(-90 121.7 95)">20</text>
<text x="124.2" y="95" transform="rotate(-90 124.2 95)">28</text>
<text x="126.7" y="95" transform="rotate(-90 126.7 95)">29</text>
<text x="129.3" y="95" transform="rotate(-90 129.3 95)">30</text>
<text x="131.8" y="95" transform="rotate(-90 131.8 95)">31</text>
<text x="134.4" y="95" transform="rotate(-90 134.4 95)">32</text>
<text x="136.9" y="95" transform="rotate(-90 136.9 95)">33</text>
<text x="139.4" y="95" transform="rotate(-90 139.4 95)">21</text>
<text x="142" y="95" transform="rotate(-90 142 95)">22</text>
<text x="230.1" y="115.3">13</text>
<text x="230.6" y="115.3">3</text>
<text x="230.6" y="117.9">8</text>
<text x="200.1" y="122.9">1</text>
<text x="230.1" y="122.9">12</text>
<text x="199.6" y="128">11</text>
<text x="230.1" y="130.6">24</text>
<text x="230.6" y="128">9</text>
<text x="199.6" y="133.1">20</text>
<text x="230.1" y="133.1">23</text>
<text x="230.6" y="138.2">6</text>
<text x="230.6" y="140.7">7</text>
<text x="200.1" y="145.8">22</text>
<text x="200.1" y="145.8">2</text>
<text x="230.1" y="145.8">10</text>
<text x="230.1" y="150.9">17</text>
<text x="230.9" y="150.9">8</text>
<text x="55.3" y="173.7">1</text>
<text x="139.9" y="169.9">S1</text>
<text x="140.9" y="169.9">2</text>
<text x="55.3" y="177.5">2</text>
<text x="75.6" y="175">5</text>
<text x="140.4" y="177.5">4</text>
<text x="140.4" y="175">5</text>
<text x="55.3" y="181.4">3</text>
<text x="75.6" y="180.1">4</text>
<text x="140.4" y="185.2">1</text>
<text x="140.4" y="182.6">2</text>
<text x="140.4" y="180.1">3</text>
</g>
</svg>
